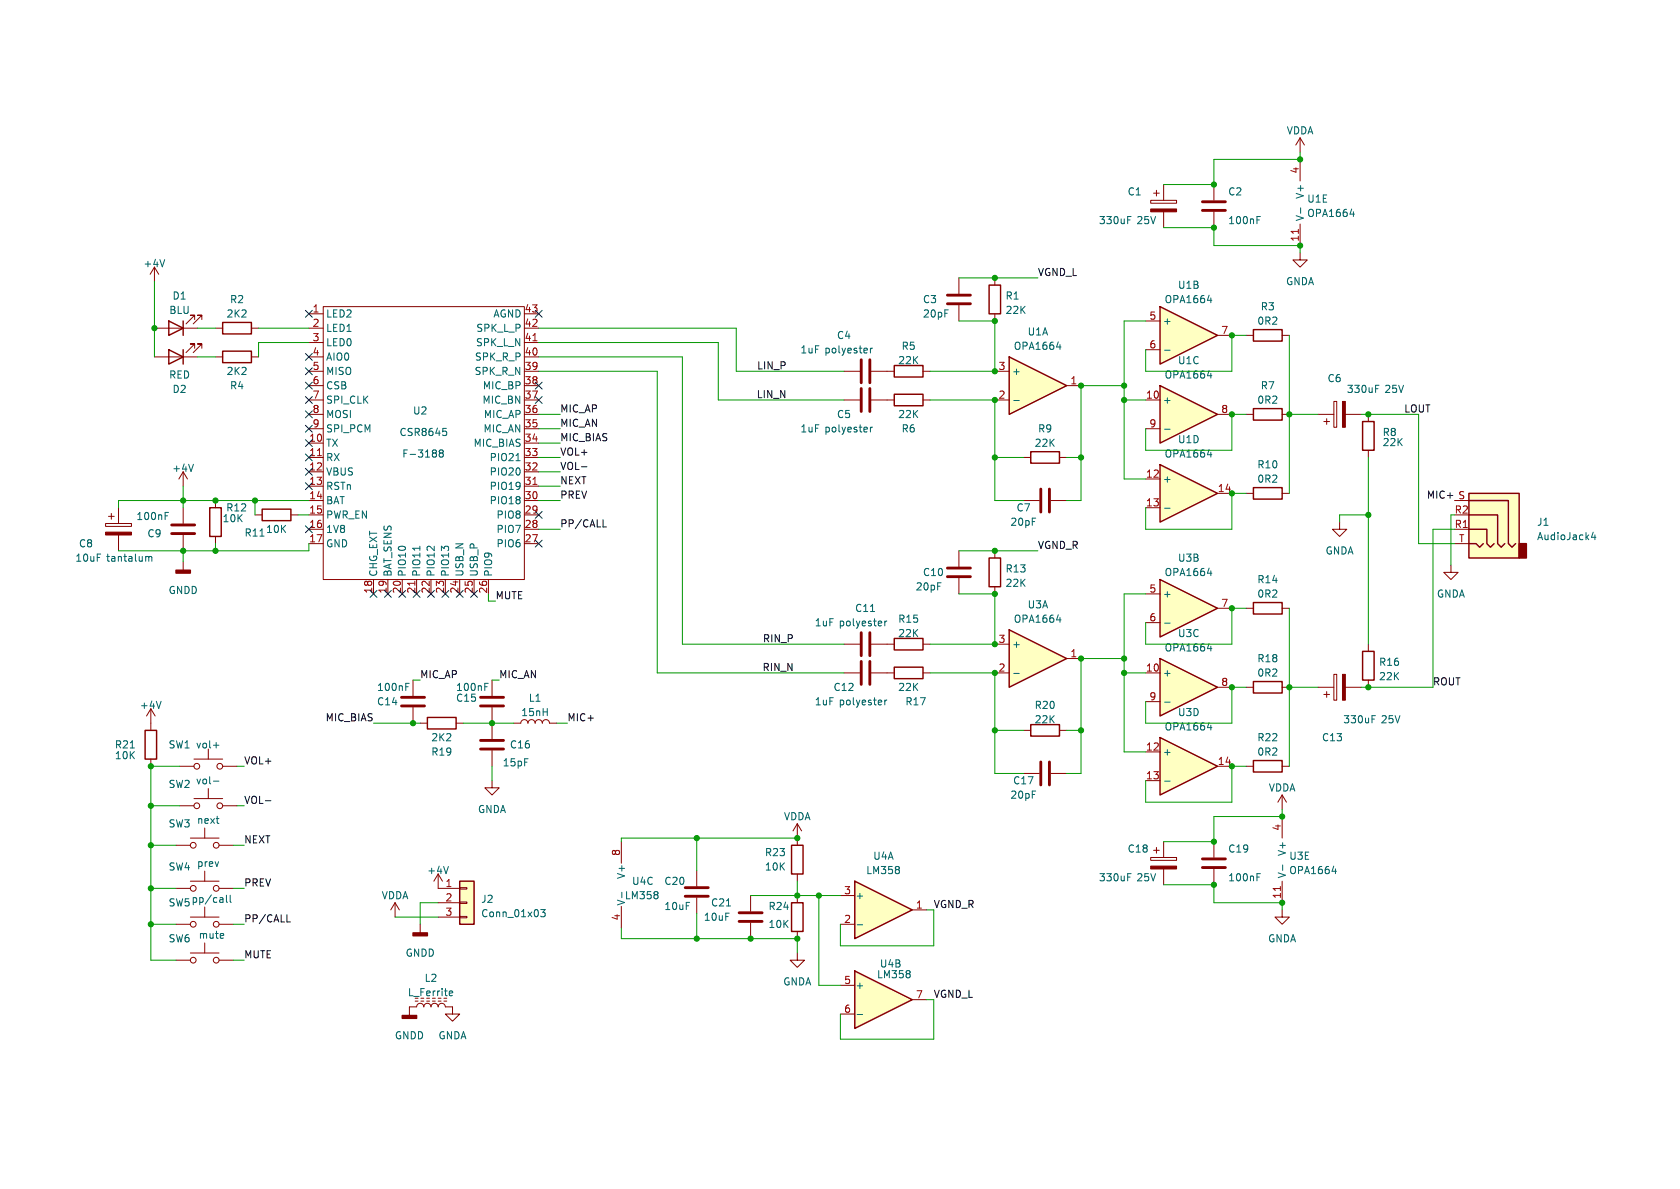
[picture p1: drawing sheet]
<svg xmlns="http://www.w3.org/2000/svg" width="297mm" height="210mm" viewBox="0 0 297 210" stroke-linecap="round" stroke-linejoin="round" font-family="sans-serif">
<g fill="none" stroke="#840000" stroke-width=".18">
<path d="M203.5 35.4h4.5v.5h-4.5zM204 34.2h1M204.5 33.6v1.1M205.7 32.6v2.8M205.7 37.5v2.8M214.6 32.6v2.8M214.6 37.5v2.8M229.9 24.4l-.8 1.2M229.9 24.4v2.5M229.9 28.2v3.8M229.9 39.6v3.8M229.9 24.4l.7 1.2"/>
<path d="M27.3 58h7.6M27.3 47.2l-.8 1.3M27.3 47.2v2.6M27.3 47.2l.8 1.3M34.4 56.5v-.8h-.7h.7l-1.5 1.6M35.7 56.5v-.8h-.8h.8l-1.5 1.6M38.1 58h1.3M44.4 58h1.3M54.6 55.5h2.5M54.6 58h2.5M57.1 54.2h35.6v48.3h-35.6zM169.5 49.1v2.8"/>
<path d="M169.5 54v2.8M175.9 49.1v1.3M175.9 55.5v1.3M202.6 56.8h2.5M215.3 59.3h2.5M220.3 59.3h1.3M226.7 59.3h1.3M229.9 44.7v1.3h1.2l-1.2 1.2-1.3-1.2h1.3M27.3 63.1h7.6M34.4 61.6v-.8h-.7h.7l-1.5 1.6M35.7 61.6v-.8h-.8h.8l-1.5 1.6M38.1 63.1h1.3"/>
<path d="M44.4 63.1h1.3M54.6 60.6h2.5M54.6 63.1h2.5M54.6 65.7h2.5M54.6 68.2h2.5M54.6 70.7h2.5M54.6 73.3h2.5M54.6 75.8h2.5M92.7 60.6h2.5M149.2 65.7h2.8M149.2 70.7h2.8M154.1 65.7h4"/>
<path d="M154.1 70.7h4M163.2 65.7h1.3M163.2 70.7h1.3M175.9 65.7h2.5M175.9 70.7h2.5M188.6 68.2h2.5M202.6 75.8h2.5M202.6 61.8h2.5M215.3 73.3h2.5M220.3 73.3h1.3M226.7 73.3h1.3M233 73.3h2.8"/>
<path d="M234.1 74.5h1M234.6 74v1.1M235.8 71h.5v4.6h-.5zM237.9 73.3h2.8M241.9 73.3v1.2M241.9 79.6v1.3M18.7 92.6h4.5v.5h-4.5zM19.2 91.3h1M19.7 90.8v1M21 89.8v2.8M21 94.6v2.8M32.4 83.4l-.8 1.3"/>
<path d="M32.4 83.4v2.6M32.4 89.8v2.8M32.4 94.6v2.8M32.4 99.3v1.5M32.4 83.4l.7 1.3M38.1 88.5v1.3M38.1 94.9v1.2M45.1 91.1h1.3M51.4 91.1h1.3M54.6 80.9h2.5M92.7 86h2.5M169.5 97.4v2.8"/>
<path d="M175.9 97.4v1.3M181 80.9h1.2M181 88.5h2.8M185.8 88.5h2.8M187.3 80.9h1.3M220.3 87.2h1.3M226.7 87.2h1.3M236.9 92.3v1.3h1.2l-1.2 1.3-1.3-1.3h1.3M256.5 99.9v1.3h1.3l-1.3 1.3-1.2-1.3h1.2M257.2 88.5h2.5M257.2 96.1h2.5M73.7 102.5v2.5"/>
<path d="M149.2 119h2.8M149.2 113.9h2.8M154.1 119h4M154.1 113.9h4M163.2 119h1.3M163.2 113.9h1.3M169.5 102.2v2.8M175.9 119h2.5M175.9 113.9h2.5M175.9 103.8v1.2M188.6 116.5h2.5M202.6 105h2.5"/>
<path d="M202.6 110.1h2.5M215.3 107.6h2.5M220.3 107.6h1.3M226.7 107.6h1.3M235.8 119.2h.5v4.6h-.5zM241.9 113.9v1.3M26.7 125.3v3.9M26.7 134.2v1.3M26.7 125.3l-.8 1.3M26.7 125.3l.7 1.3M31.7 135.5h2.6M34.3 134.2h5.1"/>
<path d="M36.8 132.5v1.7M36.8 139.4v1.8M39.4 135.5h2.5M73 120.3v2.8M73 125.1v2.8M74.3 127.9h1.3M80.6 127.9h1.3M87 138v1.3h1.3l-1.3 1.3-1.3-1.3h1.3M87 120.3v2.8M87 125.1v5.6M87 132.7v2.8M90.8 127.9h1.3a.64 .64 0 0 1 .6-.6 .64 .64 0 0 1 .6 .6 .64 .64 0 0 1 .7-.6 .64 .64 0 0 1 .6 .6 .64 .64 0 0 1 .6-.6 .64 .64 0 0 1 .7 .6 .64 .64 0 0 1 .6-.6 .64 .64 0 0 1 .7 .6h1.2"/>
<path d="M181 136.8h2.8M181 129.2h1.2M185.8 136.8h2.8M187.3 129.2h1.3M202.6 124.1h2.5M215.3 121.5h2.5M220.3 135.5h1.3M220.3 121.5h1.3M226.7 135.5h1.3M226.7 121.5h1.3M233 121.5h2.8M234.1 122.8h1"/>
<path d="M234.6 122.3v1M237.9 121.5h2.8M241.9 120.3v1.2M31.1 149.5h2.6M31.1 157.1h2.6M31.7 142.5h2.6M33.7 148.2h5M33.7 155.8h5M34.3 141.2h5.1M36.2 146.4v1.8M36.2 154v1.8M38.7 149.5h2.6"/>
<path d="M38.7 157.1h2.6M39.4 142.5h2.5M69.8 159.6l-.7 1.3M69.8 159.6v2.6M69.8 159.6l.8 1.3M77.5 154.6v2.5h3.8M77.5 154.6l-.8 1.2M77.5 154.6l.7 1.2M77.5 159.6h3.8M81.3 159.5h1.2v.3h-1.2zM81.3 157h1.2v.2h-1.2zM109.9 148.8v3.8"/>
<path d="M123.2 153.9v2.8M123.2 158.7v2.8M132.7 158.4v2.8M141 145.7v3.8M141 154.6v1.2M141 158.4v1.2M141 145.7l-.8 1.2M141 145.7l.7 1.2M148.6 158.4h2.5M203.5 151.6h4.5v.5h-4.5zM204 150.4h1M204.5 149.9v1"/>
<path d="M205.7 148.8v2.8M205.7 153.7v2.8M214.6 148.8v2.8M214.6 153.7v2.8M226.7 140.6l-.8 1.3M226.7 140.6v2.5M226.7 144.4v3.8M226.7 155.8v3.8M226.7 140.6l.8 1.3M31.1 163.4h2.6M31.1 169.8h2.6M33.7 162.2h5"/>
<path d="M33.7 168.5h5M36.2 160.4v1.8M36.2 166.7v1.8M38.7 163.4h2.6M38.7 169.8h2.6M73.4 177h.5M74.3 163.4v1.6M74.4 177h.5M75.4 177h.5M76.5 177h.5M77.5 177h.5M77.5 162.2h3.8"/>
<path d="M78.5 177h.5M80 179.3h-1.3l1.3 1.3 1.3-1.3h-1.3v-1.3h-1.3a.64 .64 0 0 0-.6-.6 .64 .64 0 0 0-.6 .6 .64 .64 0 0 0-.7-.6 .64 .64 0 0 0-.6 .6 .64 .64 0 0 0-.6-.6 .64 .64 0 0 0-.7 .6 .64 .64 0 0 0-.6-.6 .64 .64 0 0 0-.6 .6h-1.3v1.6M81.3 162h1.2v.3h-1.2zM109.9 160.3v3.8M132.7 163.2v2.8M141 168.5v1.3h1.2l-1.2 1.3-1.3-1.3h1.3M141 164.7v1.3M148.6 163.4h2.5M148.6 174.2h2.5M148.6 179.3h2.5M161.3 176.8h2.5M161.3 160.9h2.5"/>
<path d="M226.7 160.9v1.3h1.3l-1.3 1.2-1.3-1.2h1.3"/>
<circle cx="34.8" cy="135.5" r=".51"/>
<circle cx="38.9" cy="135.5" r=".51"/>
<circle cx="34.2" cy="149.5" r=".51"/>
<circle cx="34.2" cy="157.1" r=".51"/>
<circle cx="34.8" cy="142.5" r=".51"/>
<circle cx="38.2" cy="149.5" r=".51"/>
<circle cx="38.2" cy="157.1" r=".51"/>
<circle cx="38.9" cy="142.5" r=".51"/>
<circle cx="34.2" cy="169.8" r=".51"/>
<circle cx="34.2" cy="163.4" r=".51"/>
<circle cx="38.2" cy="163.4" r=".51"/>
<circle cx="38.2" cy="169.8" r=".51"/>
</g>
<g fill="none" stroke="#840000" stroke-width=".51">
<path d="M212.6 37.2h4.1M212.6 35.7h4.1M167.5 53.7h4.1M167.5 52.2h4.1M152.3 63.6v4.1M152.3 68.7v4.1M153.8 63.6v4.1M153.8 68.7v4.1M30.4 92.8h4M30.4 94.4h4M184 86.5v4M185.5 86.5v4"/>
<path d="M152.3 111.9v4M152.3 117v4M153.8 111.9v4M153.8 117v4M167.5 102h4.1M167.5 100.5h4.1M71 124.8h4.1M71 123.3h4.1M85 124.8h4M85 123.3h4M85 132.5h4M85 130.9h4"/>
<path d="M184 134.7v4.1M185.5 134.7v4.1M121.2 158.5h4M121.2 157h4M212.6 153.4h4.1M212.6 151.9h4.1M130.7 162.9h4M130.7 161.4h4"/>
</g>
<g fill="#840000" stroke="#840000" stroke-width=".25">
<path d="M73 165h2.6v.5h-2.6z"/>
<path d="M71.1 179.6h2.6v.5h-2.6z"/>
<path d="M268.6 96.1h1.3v2.6h-1.3z"/>
<path d="M31.1 100.8h2.6v.5h-2.6z"/>
</g>
<g fill="none" stroke="#006464" stroke-width=".18">
<path d="M204.3 38.3l-.4 1.3M230 36.8v.9M153.9 61.6v.8M153.9 75.5v.9M154.3 61.6l-.4 .2M154.3 75.5l-.4 .3M179.2 70.8h1M205.9 61.9h1M205.9 75.9h1M248.2 68.1l-.5 1.3M13.6 99.2h.7M13.8 98.2l-.2 .1"/>
<path d="M25.9 98.4l.4 .2M26.3 98.6l.2-.2 .3 .1v.7M26.3 98.6v.6M74.2 96.6v.7M205.9 89.9h1M281.4 95h.8M282 94.6v.8M156.4 109.8v.9M156.8 109.8l-.4 .3M179.2 119.1h1M205.9 110.2h1M37.7 138.1h1"/>
<path d="M156.4 123.8v.8M156.8 123.8l-.4 .2M205.9 138.1h1M205.9 124.2h1M247.5 126.6l-.4 1.2M40.7 158.3v1.1l.2 .2M109.9 157.8v1M204.3 154.5l-.4 1.3M226.8 153v.9M95.6 160.8h.8l-.4 .5M96.1 161.3l.3 .3v.3l-.3 .2M151.6 179.4h.9"/>
<path d="M151.6 163.5h.9"/>
</g>
<g fill="none" stroke="#840000" stroke-width=".25">
<path d="M29.8 56.8l2.6 1.2-2.6 1.3zM32.4 56.8v2.5M39.4 57h5v2h-5zM174.9 50.4h2v5.1h-2zM205.1 54.2l10.2 5.1-10.2 5.1zM221.6 58.3h5.1v2h-5.1zM29.8 61.8l2.6 1.3-2.6 1.3zM32.4 61.8v2.6M39.4 62.1h5v2h-5zM158.1 69.7h5.1v2h-5.1zM158.1 64.6h5.1v2.1h-5.1zM178.4 63.1l10.2 5.1-10.2 5.1z"/>
<path d="M182.2 79.9h5.1v2h-5.1zM205.1 68.2l10.2 5.1-10.2 5.1zM221.6 72.3h5.1v2h-5.1zM240.9 74.5h2.1v5.1h-2.1zM37.1 89.8h2v5.1h-2zM46.4 90h5v2.1h-5zM174.9 98.7h2v5.1h-2zM205.1 82.2l10.2 5-10.2 5.1zM221.6 86.2h5.1v2.1h-5.1zM259.7 87.2h8.9v11.5h-8.9zM259.7 96.1h1.3l.6 .7 .7-.7M259.7 88.5h7v7.6l.6 .7 .7-.7"/>
<path d="M259.7 93.6h3.2v2.5l.6 .7 .7-.7M259.7 91.1h5.1v5l.6 .7 .7-.7M158.1 112.9h5.1v2h-5.1zM158.1 118h5.1v2h-5.1zM178.4 111.4l10.2 5.1-10.2 5zM205.1 116.5l10.2 5-10.2 5.1zM205.1 102.5l10.2 5.1-10.2 5zM221.6 106.5h5.1v2.1h-5.1zM240.9 115.2h2.1v5.1h-2.1zM25.7 129.2h2v5h-2zM75.6 126.9h5v2h-5zM182.2 128.1h5.1v2.1h-5.1z"/>
<path d="M205.1 130.4l10.2 5.1-10.2 5.1zM221.6 134.5h5.1v2h-5.1zM221.6 120.5h5.1v2h-5.1zM81.3 155.8h2.5v7.6h-2.5zM140 159.6h2v5.1h-2zM140 149.5h2v5.1h-2zM151.1 155.8l10.2 5.1-10.2 5.1zM151.1 171.7l10.2 5.1-10.2 5.1z"/>
</g>
<g fill="#ffffc2" stroke="#ffffc2" stroke-width=".18">
<path d="M205.1 130.4l10.2 5.1-10.2 5.1z"/>
<path d="M259.7 87.2h8.9v11.5h-8.9z"/>
<path d="M205.1 116.5l10.2 5-10.2 5.1z"/>
<path d="M205.1 82.2l10.2 5-10.2 5.1z"/>
<path d="M178.4 111.4l10.2 5.1-10.2 5z"/>
<path d="M205.1 102.5l10.2 5.1-10.2 5z"/>
<path d="M205.1 54.2l10.2 5.1-10.2 5.1z"/>
<path d="M205.1 68.2l10.2 5.1-10.2 5.1z"/>
<path d="M81.3 155.8h2.5v7.6h-2.5z"/>
<path d="M151.1 171.7l10.2 5.1-10.2 5.1z"/>
<path d="M151.1 155.8l10.2 5.1-10.2 5.1z"/>
<path d="M178.4 63.1l10.2 5.1-10.2 5.1z"/>
</g>
<g fill="#840000" stroke="#840000" stroke-width=".18">
<path d="M203.5 153.2h4.5v.5h-4.5z"/>
<path d="M237.4 71h.5v4.6h-.5z"/>
<path d="M203.5 37h4.5v.5h-4.5z"/>
<path d="M18.7 94.1h4.5v.5h-4.5z"/>
<path d="M237.4 119.2h.5v4.6h-.5z"/>
</g>
<path d="M102.8 82.5h1M106.6 93.2h.6M46.9 141.6h1M50.7 163h.6" fill="none" stroke="#0f0f0f" stroke-width=".18"/>
<path d="M77.9 80.1l-.2-.2 .2-.3h.2l.3 .2-.3 .3M77.9 80.1l-.2 .2v.4l.2 .1h.4l.1-.2-.1-.4-.2-.1M77.9 80.1h.2" fill="none" stroke="#0000c2" stroke-width=".18"/>
<g fill="none" stroke="#009600" stroke-width=".18">
<path d="M229.9 26.9v1.3h-15.3v4.4h-8.9M27.3 49.8v13.3M34.9 58h3.2M45.7 58h8.9M95.2 58h35v7.7h19M169.5 56.8h6.4v8.9h-11.4M169.5 49.1h14M202.6 56.8h-3.8v27.9h3.8M205.7 40.3h8.9v3.1h15.3v1.3M220.3 59.3h-2.5v6.4h-15.2v-3.9M228 59.3v27.9M34.9 63.1h3.2"/>
<path d="M54.6 60.6h-8.9v2.5M95.2 73.3h3.9M95.2 63.1h25.4v50.8h28.6M95.2 60.6h31.8v10.1h22.2M95.2 65.7h21v53.3h33M95.2 78.4h3.9M95.2 75.8h3.9M164.5 70.7h11.4v17.8h5.1M198.8 68.2h-7.7v20.3h-2.5M198.8 70.7h3.8M220.3 73.3h-2.5v6.3h-15.2v-3.8M228 73.3h5"/>
<path d="M240.7 73.3h10.1v22.8h6.4M32.4 86v3.8M32.4 97.4v1.9M38.1 96.1v1.3M45.1 88.5v2.6M52.7 91.1h1.9M54.6 88.5h-33.6v1.3M54.6 96.1v1.3h-33.6M95.2 88.5h3.9M95.2 93.6h3.9M95.2 80.9h3.9M95.2 83.4h3.9"/>
<path d="M95.2 86h3.9M169.5 97.4h14M175.9 80.9h5.1M188.6 80.9h2.5M220.3 87.2h-2.5v6.4h-15.2v-3.8M241.9 91.1h-5v1.2M241.9 80.9v33M257.2 93.6h-3.8v27.9h-12.7M257.2 91.1h-.7v8.8M86.4 105v1.3h1.2M164.5 119h11.4v17.8h5.1M169.5 105h6.4v8.9h-11.4"/>
<path d="M198.8 116.5h-7.7v20.3h-2.5M198.8 119h3.8M202.6 105h-3.8v28h3.8M220.3 107.6h-2.5v6.3h-15.2v-3.8M228 107.6v27.9M31.7 135.5h-5v34.3h4.4M41.9 135.5h1.3M66 127.9h8.3M73 120.3h1.3M81.9 127.9h8.9M87 135.5v2.5M87 120.3h1.3"/>
<path d="M98.4 127.9h1.9M175.9 129.2h5.1M188.6 129.2h2.5M220.3 121.5h-2.5v6.4h-15.2v-3.8M220.3 135.5h-2.5v6.4h-15.2v-3.9M228 121.5h5M26.7 157.1h4.4M26.7 149.5h4.4M26.7 142.5h5M41.3 157.1h1.9M41.3 149.5h1.9M41.9 142.5h1.3"/>
<path d="M77.5 159.6h-3.2v3.8M123.2 148.2v5.7M132.7 158.4h15.9M141 155.8v2.6M141 148.2h-31.1v.6M144.8 158.4v15.8h3.8M205.7 156.5h8.9v3.1h12.1v1.3M226.7 143.1v1.3h-12.1v4.4h-8.9M26.7 163.4h4.4M41.3 163.4h1.9M41.3 169.8h1.9M69.8 162.2h7.7"/>
<path d="M109.9 164.1v1.9h31.1v2.5M123.2 161.5v4.5M163.8 160.9h1.3v6.4h-16.5v-3.9M163.8 176.8h1.3v7h-16.5v-4.5"/>
</g>
<g fill="none" stroke="#000084" stroke-width=".18">
<path d="M54 54.9l1.2 1.2M55.2 54.9l-1.2 1.2M94.6 54.9l1.3 1.2M95.9 54.9l-1.3 1.2M54 70.1l1.2 1.2M54 72.7l1.2 1.2M54 75.2l1.2 1.2M54 77.7l1.2 1.3M54 62.5l1.2 1.2M54 65l1.2 1.3M54 67.6l1.2 1.2M55.2 70.1l-1.2 1.2"/>
<path d="M55.2 72.7l-1.2 1.2M55.2 75.2l-1.2 1.2M55.2 77.7l-1.2 1.3M55.2 62.5l-1.2 1.2M55.2 65l-1.2 1.3M55.2 67.6l-1.2 1.2M94.6 70.1l1.3 1.2M94.6 67.6l1.3 1.2M95.9 70.1l-1.3 1.2M95.9 67.6l-1.3 1.2M54 93l1.2 1.2M54 80.3l1.2 1.2"/>
<path d="M54 82.8l1.2 1.2M54 85.4l1.2 1.2M55.2 80.3l-1.2 1.2M55.2 93l-1.2 1.2M55.2 82.8l-1.2 1.2M55.2 85.4l-1.2 1.2M94.6 95.5l1.3 1.2M94.6 90.4l1.3 1.3M95.9 95.5l-1.3 1.2M95.9 90.4l-1.3 1.3M65.4 104.4l1.2 1.2M66.6 104.4l-1.2 1.2"/>
<path d="M68 104.4l1.2 1.2M69.2 104.4l-1.2 1.2M70.5 104.4l1.2 1.2M71.7 104.4l-1.2 1.2M73.1 104.4l1.2 1.2M74.3 104.4l-1.2 1.2M75.6 104.4l1.2 1.2M76.8 104.4l-1.2 1.2M78.1 104.4l1.2 1.2M79.3 104.4l-1.2 1.2M80.7 104.4l1.2 1.2M81.9 104.4l-1.2 1.2"/>
<path d="M83.2 104.4l1.2 1.2M84.4 104.4l-1.2 1.2"/>
</g>
<g fill="#009600" stroke="#009600" stroke-width=".18">
<circle cx="175.9" cy="97.4" r=".46"/>
<circle cx="175.9" cy="49.1" r=".46"/>
<circle cx="175.9" cy="56.8" r=".46"/>
<circle cx="175.9" cy="70.7" r=".46"/>
<circle cx="175.9" cy="80.9" r=".46"/>
<circle cx="175.9" cy="65.7" r=".46"/>
<circle cx="191.1" cy="80.9" r=".46"/>
<circle cx="217.8" cy="87.2" r=".46"/>
<circle cx="217.8" cy="107.6" r=".46"/>
<circle cx="217.8" cy="121.5" r=".46"/>
<circle cx="217.8" cy="135.5" r=".46"/>
<circle cx="228" cy="121.5" r=".46"/>
<circle cx="241.9" cy="73.3" r=".46"/>
<circle cx="241.9" cy="91.1" r=".46"/>
<circle cx="241.9" cy="121.5" r=".46"/>
<circle cx="226.7" cy="159.6" r=".46"/>
<circle cx="191.1" cy="129.2" r=".46"/>
<circle cx="214.6" cy="148.8" r=".46"/>
<circle cx="226.7" cy="144.4" r=".46"/>
<circle cx="214.6" cy="156.5" r=".46"/>
<circle cx="191.1" cy="68.2" r=".46"/>
<circle cx="198.8" cy="68.2" r=".46"/>
<circle cx="198.8" cy="70.7" r=".46"/>
<circle cx="217.8" cy="73.3" r=".46"/>
<circle cx="217.8" cy="59.3" r=".46"/>
<circle cx="229.9" cy="28.2" r=".46"/>
<circle cx="229.9" cy="43.4" r=".46"/>
<circle cx="214.6" cy="40.3" r=".46"/>
<circle cx="228" cy="73.3" r=".46"/>
<circle cx="214.6" cy="32.6" r=".46"/>
<circle cx="175.9" cy="113.9" r=".46"/>
<circle cx="175.9" cy="119" r=".46"/>
<circle cx="175.9" cy="105" r=".46"/>
<circle cx="191.1" cy="116.5" r=".46"/>
<circle cx="198.8" cy="119" r=".46"/>
<circle cx="198.8" cy="116.5" r=".46"/>
<circle cx="175.9" cy="129.2" r=".46"/>
<circle cx="87" cy="127.9" r=".46"/>
<circle cx="73" cy="127.9" r=".46"/>
<circle cx="26.7" cy="142.5" r=".46"/>
<circle cx="26.7" cy="149.5" r=".46"/>
<circle cx="26.7" cy="135.5" r=".46"/>
<circle cx="26.7" cy="163.4" r=".46"/>
<circle cx="26.7" cy="157.1" r=".46"/>
<circle cx="32.4" cy="88.5" r=".46"/>
<circle cx="38.1" cy="97.4" r=".46"/>
<circle cx="38.1" cy="88.5" r=".46"/>
<circle cx="32.4" cy="97.4" r=".46"/>
<circle cx="45.1" cy="88.5" r=".46"/>
<circle cx="27.3" cy="58" r=".46"/>
<circle cx="141" cy="166" r=".46"/>
<circle cx="141" cy="158.4" r=".46"/>
<circle cx="123.2" cy="166" r=".46"/>
<circle cx="132.7" cy="166" r=".46"/>
<circle cx="141" cy="148.2" r=".46"/>
<circle cx="123.2" cy="148.2" r=".46"/>
<circle cx="144.8" cy="158.4" r=".46"/>
</g>
<g font-size="1.8" fill="#006464">
<text x="227.4" y="23.7">VDDA</text>
<text x="199.5" y="34.5">C1</text>
<text x="217.3" y="34.5">C2</text>
<text x="230.5" y="34.7" transform="rotate(-90 230.5 34.7)">V+</text>
<text x="231.3" y="35.8">U1E</text>
<text x="195" y="39.6">330uF 25V</text>
<text x="217.5" y="39.6">100nF</text>
<text x="230.5" y="39.1" transform="rotate(-90 230.5 39.1)">V-</text>
<text x="231.5" y="38.3">OPA1664</text>
<text x="25.7" y="47.2">+4V</text>
<text x="30.6" y="53">D1</text>
<text x="40.8" y="53.6">R2</text>
<text x="163.3" y="53.6">C3</text>
<text x="177.9" y="53">R1</text>
<text x="206.3" y="53.6">OPA1664</text>
<text x="208.4" y="51">U1B</text>
<text x="227.3" y="50.4">GNDA</text>
<text x="29.9" y="55.5">BLU</text>
<text x="40.3" y="56.1">2K2</text>
<text x="57.7" y="56.1">LED2</text>
<text x="57.7" y="58.7">LED1</text>
<text x="84.3" y="58.7">SPK_L_P</text>
<text x="87" y="56.1">AGND</text>
<text x="148.1" y="59.9">C4</text>
<text x="163.5" y="56.1">20pF</text>
<text x="178" y="55.5">22K</text>
<text x="181.7" y="59.3">U1A</text>
<text x="205.6" y="57.4">+</text>
<text x="222.5" y="57.4">0R2</text>
<text x="223" y="54.9">R3</text>
<text x="57.7" y="61.2">LED0</text>
<text x="57.7" y="63.7">AIO0</text>
<text x="84.1" y="63.7">SPK_R_P</text>
<text x="84.2" y="61.2">SPK_L_N</text>
<text x="142.2" y="62.5">1uF polyester</text>
<text x="159" y="64.4">22K</text>
<text x="159.5" y="61.8">R5</text>
<text x="179.6" y="61.8">OPA1664</text>
<text x="208.4" y="64.4">U1C</text>
<text x="29.9" y="66.9">RED</text>
<text x="30.6" y="69.5">D2</text>
<text x="40.3" y="66.3">2K2</text>
<text x="40.8" y="68.8">R4</text>
<text x="57.7" y="66.3">MISO</text>
<text x="57.7" y="68.8">CSB</text>
<text x="57.7" y="71.4">SPI_CLK</text>
<text x="84" y="66.3">SPK_R_N</text>
<text x="85.4" y="71.4">MIC_BN</text>
<text x="85.5" y="68.8">MIC_BP</text>
<text x="178.9" y="66.3">+</text>
<text x="205.6" y="71.4">+</text>
<text x="206.3" y="66.9">OPA1664</text>
<text x="222.5" y="71.4">0R2</text>
<text x="223" y="68.8">R7</text>
<text x="234.8" y="67.6">C6</text>
<text x="238.8" y="69.5">330uF 25V</text>
<text x="57.7" y="73.9">MOSI</text>
<text x="57.7" y="76.4">SPI_PCM</text>
<text x="71.1" y="77.1">CSR8645</text>
<text x="73.2" y="73.3">U2</text>
<text x="85.4" y="76.4">MIC_AN</text>
<text x="85.5" y="73.9">MIC_AP</text>
<text x="142.2" y="76.4">1uF polyester</text>
<text x="148.1" y="73.9">C5</text>
<text x="159" y="73.9">22K</text>
<text x="159.5" y="76.4">R6</text>
<text x="183.7" y="76.4">R9</text>
<text x="244.6" y="77.1">R8</text>
<text x="30.8" y="83.4">+4V</text>
<text x="57.7" y="79">TX</text>
<text x="57.7" y="81.5">RX</text>
<text x="83.8" y="79">MIC_BIAS</text>
<text x="87.2" y="81.5">PIO21</text>
<text x="183.2" y="79">22K</text>
<text x="206.3" y="80.9">OPA1664</text>
<text x="208.4" y="78.4">U1D</text>
<text x="222.5" y="82.8">R10</text>
<text x="244.7" y="78.9">22K</text>
<text x="57.7" y="84.1">VBUS</text>
<text x="57.7" y="86.6">RSTn</text>
<text x="57.7" y="89.1">BAT</text>
<text x="87.2" y="89.1">PIO18</text>
<text x="87.2" y="86.6">PIO19</text>
<text x="87.2" y="84.1">PIO20</text>
<text x="205.6" y="85.3">+</text>
<text x="222.5" y="85.3">0R2</text>
<text x="24.5" y="91.9">100nF</text>
<text x="26.2" y="95">C9</text>
<text x="39.6" y="92.3">10K</text>
<text x="40.2" y="90.4">R12</text>
<text x="43.5" y="94.9">R11</text>
<text x="47.3" y="94.2">10K</text>
<text x="57.7" y="91.7">PWR_EN</text>
<text x="57.7" y="94.2">1V8</text>
<text x="88.2" y="94.2">PIO7</text>
<text x="88.2" y="91.7">PIO8</text>
<text x="178.9" y="93">20pF</text>
<text x="179.8" y="90.4">C7</text>
<text x="271.9" y="93">J1</text>
<text x="272.1" y="95.5">AudioJack4</text>
<text x="14.1" y="96.8">C8</text>
<text x="14.2" y="99.3">10uF tantalum</text>
<text x="57.7" y="96.8">GND</text>
<text x="66.7" y="102" transform="rotate(-90 66.7 102)">CHG_EXT</text>
<text x="69.2" y="102" transform="rotate(-90 69.2 102)">BAT_SENS</text>
<text x="71.8" y="102" transform="rotate(-90 71.8 102)">PIO10</text>
<text x="74.3" y="102" transform="rotate(-90 74.3 102)">PIO11</text>
<text x="76.8" y="102" transform="rotate(-90 76.8 102)">PIO12</text>
<text x="79.4" y="102" transform="rotate(-90 79.4 102)">PIO13</text>
<text x="81.9" y="102" transform="rotate(-90 81.9 102)">USB_N</text>
<text x="84.5" y="102" transform="rotate(-90 84.5 102)">USB_P</text>
<text x="87" y="102" transform="rotate(-90 87 102)">PIO9</text>
<text x="88.2" y="96.8">PIO6</text>
<text x="163.4" y="101.8">C10</text>
<text x="178" y="101.2">R13</text>
<text x="206.3" y="101.8">OPA1664</text>
<text x="208.4" y="99.3">U3B</text>
<text x="234.3" y="98">GNDA</text>
<text x="29.8" y="105">GNDD</text>
<text x="162.2" y="104.4">20pF</text>
<text x="178" y="103.8">22K</text>
<text x="181.7" y="107.6">U3A</text>
<text x="205.6" y="105.7">+</text>
<text x="222.5" y="103.1">R14</text>
<text x="222.5" y="105.7">0R2</text>
<text x="253.9" y="105.7">GNDA</text>
<text x="144.7" y="110.7">1uF polyester</text>
<text x="151.4" y="108.2">C11</text>
<text x="159" y="110.1">R15</text>
<text x="159" y="112.6">22K</text>
<text x="179.6" y="110.1">OPA1664</text>
<text x="208.4" y="112.6">U3C</text>
<text x="178.9" y="114.5">+</text>
<text x="205.6" y="119.6">+</text>
<text x="206.3" y="115.2">OPA1664</text>
<text x="222.5" y="117.1">R18</text>
<text x="222.5" y="119.6">0R2</text>
<text x="244.1" y="117.7">R16</text>
<text x="25.1" y="125.3">+4V</text>
<text x="66.9" y="124.7">C14</text>
<text x="67" y="122.2">100nF</text>
<text x="80.9" y="124.1">C15</text>
<text x="81" y="122.2">100nF</text>
<text x="93.6" y="124.1">L1</text>
<text x="144.7" y="124.7">1uF polyester</text>
<text x="147.6" y="122.2">C12</text>
<text x="159" y="122.2">22K</text>
<text x="160.3" y="124.7">R17</text>
<text x="183.2" y="125.3">R20</text>
<text x="244.1" y="120.3">22K</text>
<text x="76.5" y="131.1">2K2</text>
<text x="92.5" y="126.6">15nH</text>
<text x="183.2" y="127.9">22K</text>
<text x="206.3" y="129.2">OPA1664</text>
<text x="208.4" y="126.6">U3D</text>
<text x="222.5" y="131.1">R22</text>
<text x="234" y="131.1">C13</text>
<text x="238.2" y="127.9">330uF 25V</text>
<text x="20.5" y="132.3">R21</text>
<text x="20.5" y="134.2">10K</text>
<text x="29.8" y="132.3">SW1</text>
<text x="35" y="132.3">vol+</text>
<text x="76.5" y="133.6">R19</text>
<text x="89.2" y="135.5">15pF</text>
<text x="90.4" y="132.3">C16</text>
<text x="205.6" y="133.6">+</text>
<text x="222.5" y="133.6">0R2</text>
<text x="29.8" y="139.3">SW2</text>
<text x="35.3" y="138.7">vol-</text>
<text x="84.4" y="143.8">GNDA</text>
<text x="178.9" y="141.2">20pF</text>
<text x="179.4" y="138.7">C17</text>
<text x="224.2" y="139.9">VDDA</text>
<text x="29.8" y="146.3">SW3</text>
<text x="35" y="145.7">next</text>
<text x="138.5" y="145">VDDA</text>
<text x="29.8" y="153.9">SW4</text>
<text x="35" y="153.3">prev</text>
<text x="75.9" y="154.6">+4V</text>
<text x="110.5" y="155" transform="rotate(-90 110.5 155)">V+</text>
<text x="135.5" y="151.4">R23</text>
<text x="135.5" y="153.9">10K</text>
<text x="153.5" y="154.6">LM358</text>
<text x="154.4" y="152">U4A</text>
<text x="195" y="155.8">330uF 25V</text>
<text x="199.6" y="150.7">C18</text>
<text x="217.4" y="150.7">C19</text>
<text x="217.5" y="155.8">100nF</text>
<text x="227.3" y="155.3" transform="rotate(-90 227.3 155.3)">V-</text>
<text x="227.3" y="150.9" transform="rotate(-90 227.3 150.9)">V+</text>
<text x="228.1" y="152">U3E</text>
<text x="228.3" y="154.6">OPA1664</text>
<text x="29.8" y="160.3">SW5</text>
<text x="34.7" y="159.6">pp/call</text>
<text x="67.3" y="159">VDDA</text>
<text x="85.2" y="159.6">J2</text>
<text x="110.5" y="160.1" transform="rotate(-90 110.5 160.1)">V-</text>
<text x="110.8" y="159">LM358</text>
<text x="111.9" y="156.5">U4C</text>
<text x="117.7" y="156.5">C20</text>
<text x="117.7" y="160.9">10uF</text>
<text x="125.9" y="160.3">C21</text>
<text x="136.1" y="160.9">R24</text>
<text x="151.3" y="159">+</text>
<text x="29.8" y="166.6">SW6</text>
<text x="35.4" y="166">mute</text>
<text x="85.6" y="162.2">Conn_01x03</text>
<text x="124.7" y="162.8">10uF</text>
<text x="136.1" y="164.1">10K</text>
<text x="224.1" y="166.6">GNDA</text>
<text x="71.7" y="169.2">GNDD</text>
<text x="75.2" y="173.6">L2</text>
<text x="155.4" y="173">LM358</text>
<text x="155.7" y="171.1">U4B</text>
<text x="72.4" y="176.1">L_Ferrite</text>
<text x="138.4" y="174.2">GNDA</text>
<text x="151.3" y="174.9">+</text>
<text x="69.8" y="183.8">GNDD</text>
<text x="77.4" y="183.8">GNDA</text>
</g>
<g font-size="1.8" fill="#a90000">
<text x="229.6" y="30.6" transform="rotate(-90 229.6 30.6)">4</text>
<text x="229.6" y="42.5" transform="rotate(-90 229.6 42.5)">11</text>
<text x="55.4" y="55.2">1</text>
<text x="55.4" y="57.8">2</text>
<text x="93" y="57.8">42</text>
<text x="93" y="55.2">43</text>
<text x="203.3" y="56.5">5</text>
<text x="216" y="59">7</text>
<text x="55.4" y="60.3">3</text>
<text x="55.4" y="62.9">4</text>
<text x="55.4" y="65.4">5</text>
<text x="93" y="65.4">39</text>
<text x="93" y="62.9">40</text>
<text x="93" y="60.3">41</text>
<text x="176.7" y="65.4">3</text>
<text x="203.3" y="61.6">6</text>
<text x="55.4" y="67.9">6</text>
<text x="55.4" y="70.5">7</text>
<text x="93" y="70.5">37</text>
<text x="93" y="67.9">38</text>
<text x="176.7" y="70.5">2</text>
<text x="189.4" y="67.9">1</text>
<text x="202.9" y="70.5">10</text>
<text x="55.4" y="73">8</text>
<text x="55.4" y="75.6">9</text>
<text x="93" y="75.6">35</text>
<text x="93" y="73">36</text>
<text x="203.3" y="75.6">9</text>
<text x="216" y="73">8</text>
<text x="54.9" y="78.1">10</text>
<text x="54.9" y="80.6">11</text>
<text x="54.9" y="83.2">12</text>
<text x="93" y="83.2">32</text>
<text x="93" y="80.6">33</text>
<text x="93" y="78.1">34</text>
<text x="54.9" y="85.7">13</text>
<text x="54.9" y="88.3">14</text>
<text x="93" y="88.3">30</text>
<text x="93" y="85.7">31</text>
<text x="202.9" y="84.4">12</text>
<text x="202.9" y="89.5">13</text>
<text x="215.6" y="87">14</text>
<text x="54.9" y="90.8">15</text>
<text x="54.9" y="93.3">16</text>
<text x="54.9" y="95.9">17</text>
<text x="93" y="95.9">27</text>
<text x="93" y="93.3">28</text>
<text x="93" y="90.8">29</text>
<text x="257.3" y="93.3">R1</text>
<text x="257.3" y="90.8">R2</text>
<text x="257.9" y="95.9">T</text>
<text x="65.8" y="104.7" transform="rotate(-90 65.8 104.7)">18</text>
<text x="68.3" y="104.7" transform="rotate(-90 68.3 104.7)">19</text>
<text x="70.9" y="104.7" transform="rotate(-90 70.9 104.7)">20</text>
<text x="73.4" y="104.7" transform="rotate(-90 73.4 104.7)">21</text>
<text x="75.9" y="104.7" transform="rotate(-90 75.9 104.7)">22</text>
<text x="78.5" y="104.7" transform="rotate(-90 78.5 104.7)">23</text>
<text x="81" y="104.7" transform="rotate(-90 81 104.7)">24</text>
<text x="83.6" y="104.7" transform="rotate(-90 83.6 104.7)">25</text>
<text x="86.1" y="104.7" transform="rotate(-90 86.1 104.7)">26</text>
<text x="203.3" y="104.8">5</text>
<text x="216" y="107.3">7</text>
<text x="176.7" y="113.7">3</text>
<text x="203.3" y="109.8">6</text>
<text x="176.7" y="118.7">2</text>
<text x="189.4" y="116.2">1</text>
<text x="202.9" y="118.7">10</text>
<text x="203.3" y="123.8">9</text>
<text x="216" y="121.3">8</text>
<text x="202.9" y="132.7">12</text>
<text x="202.9" y="137.8">13</text>
<text x="215.6" y="135.2">14</text>
<text x="226.4" y="146.8" transform="rotate(-90 226.4 146.8)">4</text>
<text x="109.6" y="151.2" transform="rotate(-90 109.6 151.2)">8</text>
<text x="78.9" y="156.8">1</text>
<text x="78.9" y="159.4">2</text>
<text x="78.9" y="161.9">3</text>
<text x="149.4" y="158.1">3</text>
<text x="162.1" y="160.6">1</text>
<text x="226.4" y="158.7" transform="rotate(-90 226.4 158.7)">11</text>
<text x="109.6" y="162.7" transform="rotate(-90 109.6 162.7)">4</text>
<text x="149.4" y="163.2">2</text>
<text x="149.4" y="174">5</text>
<text x="149.4" y="179.1">6</text>
<text x="162.1" y="176.5">7</text>
</g>
<g font-size="1.8" fill="#0f0f0f">
<text x="183.5" y="48.8">VGND_L</text>
<text x="134.1" y="65.3">LIN_P</text>
<text x="134" y="70.4">LIN_N</text>
<text x="99.1" y="75.5">MIC_AN</text>
<text x="99.1" y="72.9">MIC_AP</text>
<text x="248.3" y="72.9">LOUT</text>
<text x="99.1" y="78">MIC_BIAS</text>
<text x="99.1" y="80.5">VOL+</text>
<text x="99.1" y="83.1">VOL-</text>
<text x="99.1" y="85.6">NEXT</text>
<text x="99.1" y="88.2">PREV</text>
<text x="252.9" y="88.2">MIC+ S</text>
<text x="99.1" y="93.2">PP/CALL</text>
<text x="183.5" y="97.1">VGND_R</text>
<text x="87.6" y="105.9">MUTE</text>
<text x="135.1" y="113.6">RIN_P</text>
<text x="74.3" y="119.9">MIC_AP</text>
<text x="88.3" y="119.9">MIC_AN</text>
<text x="135" y="118.6">RIN_N</text>
<text x="253.4" y="121.2">ROUT</text>
<text x="57.6" y="127.5">MIC_BIAS</text>
<text x="100.3" y="127.5">MIC+</text>
<text x="43.2" y="135.2">VOL+</text>
<text x="43.2" y="142.1">VOL-</text>
<text x="43.2" y="149.1">NEXT</text>
<text x="43.2" y="156.7">PREV</text>
<text x="165.1" y="160.6">VGND_R</text>
<text x="43.2" y="163.1">PP/CALL</text>
<text x="43.2" y="169.4">MUTE</text>
<text x="165.1" y="176.4">VGND_L</text>
</g>
<text font-size="1.8" fill="#0000c2" x="71.1" y="80.9">F-3188</text>
</svg>
